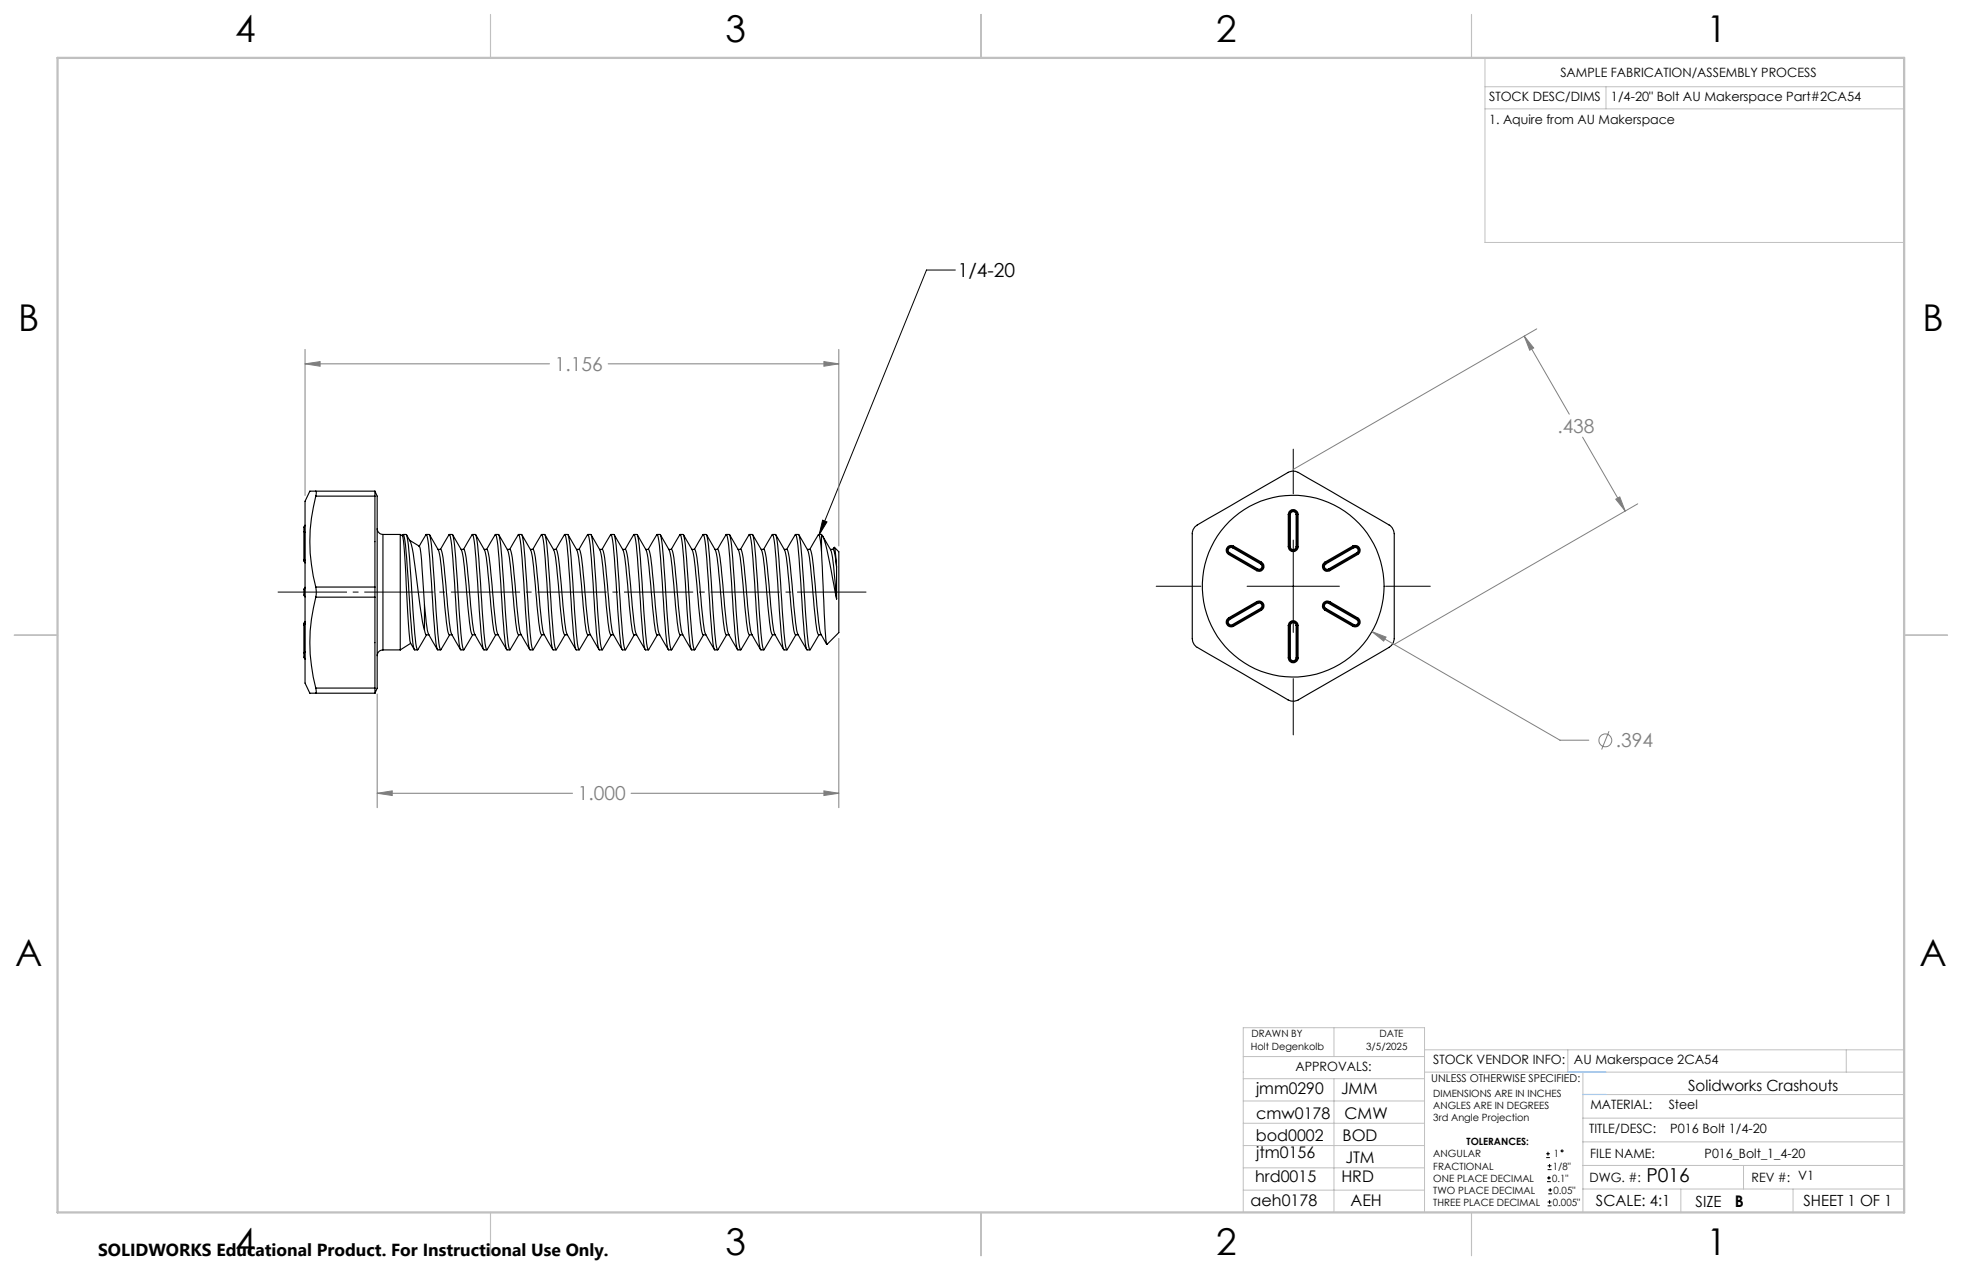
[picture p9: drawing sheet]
<svg xmlns="http://www.w3.org/2000/svg" width="432mm" height="279mm" viewBox="0 0 432 279" stroke-linecap="round" stroke-linejoin="round" font-family="sans-serif">
<g fill="none" stroke="#000" stroke-width=".25">
<path d="M66.9 116.9l.1 .2M66.9 116.9v6.2M67 115.7l-.1 .2v1M67 117.1l.1 .1M67 115.7v1.4M67 117.1v6.1M67.1 115.5l-.1 .2M69.5 108.1h-1.3l-1.1 2.2v40l1.1 2.2h1.3M69.5 108.1v1M69.5 109.1a39 39 0 0 0 0 20.1M69.5 109.1h13M69.5 108.1h13"/>
<path d="M82.5 108.1l.5 1v42.3l-.5 1.1M82.5 108.1v1M82.5 109.1v20.1M83 116.3a1.33 1.33 0 0 0 1.3 1.3M84.3 117.6v25.4M84.3 117.6h3.8M88.1 117.6v25.4M88.1 117.6l.5 .3M88.5 117.9h.1a89.3 89.3 0 0 1 .9 12.7l.6 9.6a3.9 3.9 0 0 0 1.1 2.7M88.7 117.7v-.1l.2 .1a139.2 139.2 0 0 1 1.3 16.5l.8 8.1 .3 .7h.6M88.7 117.7l-.2 .2M88.7 117.6h.7l.1 .1a139.2 139.2 0 0 1 1.4 16.5l.6 7.4 .4 1.4 2-3.3"/>
<path d="M89.5 117.7a10.1 10.1 0 0 1 1.6 5.4l.7 4.8a88.4 88.4 0 0 0 1.6 10.7M90.1 118.9l2.2 1.3M93.7 117.7l-1.5 2.6M93.7 117.7l.1-.1 .1 .1a139.2 139.2 0 0 1 1.4 16.5l.8 8.1 .2 .7h.7M93.8 117.6h.6l.2 .1a139.2 139.2 0 0 1 1.4 16.5l.6 7.4 .4 1.4 2-3.3M94.5 117.7l1.9 3.3a69.8 69.8 0 0 1 1.5 12.2l.7 6 .3 .5h.6M98.8 117.7l-1.9 3.2M98.8 117.7l.1-.1 .1 .1a139.2 139.2 0 0 1 1.4 16.5l.8 8.1 .2 .7h.7M98.9 117.6h.6l.2 .1a139.2 139.2 0 0 1 1.3 16.5l.7 7.4 .4 1.4 1.9-3.3M99.6 117.7l1.9 3.3a69.8 69.8 0 0 1 1.4 12.2l.8 6 .3 .5h.6M103.9 117.7l-1.9 3.2M103.9 117.7l.1-.1 .1 .1a139.2 139.2 0 0 1 1.4 16.5l.8 8.1 .2 .7h.6"/>
<path d="M104 117.6h.6l.1 .1a139.2 139.2 0 0 1 1.4 16.5l.7 7.4 .3 1.4 2-3.3M104.7 117.7l1.9 3.3a69.8 69.8 0 0 1 1.4 12.2l.8 6 .2 .5h.6M109 117.7l-1.9 3.2M109 117.7v-.1l.2 .1a139.2 139.2 0 0 1 1.4 16.5l.7 8.1 .3 .7h.6M109 117.6h.7l.1 .1a139.2 139.2 0 0 1 1.4 16.5l.6 7.4 .4 1.4 2-3.3M109.8 117.7l1.9 3.3a69.8 69.8 0 0 1 1.4 12.2l.8 6 .2 .5h.6M114.1 117.7l-1.9 3.2M114.1 117.7v-.1l.2 .1a139.2 139.2 0 0 1 1.3 16.5l.8 8.1 .3 .7h.6M114.1 117.6h.7l.1 .1a139.2 139.2 0 0 1 1.4 16.5l.6 7.4 .4 1.4 2-3.3M114.9 117.7l1.9 3.3a69.8 69.8 0 0 1 1.4 12.2l.6 5.4 .3 1 .7 .1M119.1 117.7l-1.8 3.2M119.1 117.7l.1-.1 .1 .1a139.2 139.2 0 0 1 1.4 16.5l.8 8.1 .2 .7h.7"/>
<path d="M119.2 117.6h.6l.2 .1a139.2 139.2 0 0 1 1.4 16.5l.6 7.4 .4 1.4 2-3.3M119.9 117.7l1.9 3.3a69.8 69.8 0 0 1 1.5 12.2l.7 6 .3 .5h.6M124.2 117.7l-1.9 3.2M124.2 117.7l.1-.1 .1 .1a139.2 139.2 0 0 1 1.4 16.5l.8 8.1 .2 .7h.7M124.3 117.6h.6l.2 .1a139.2 139.2 0 0 1 1.3 16.5l.7 7.4 .4 1.4 1.9-3.3M125 117.7l1.9 3.3a69.8 69.8 0 0 1 1.4 12.2l.8 6 .3 .5h.6M129.3 117.7l-1.9 3.2M129.3 117.7l.1-.1 .1 .1a139.2 139.2 0 0 1 1.4 16.5l.8 8.1 .2 .7h.6M129.4 117.6h.6l.1 .1a139.2 139.2 0 0 1 1.4 16.5l.7 7.4 .3 1.4 2-3.3M130.1 117.7l1.9 3.3a69.8 69.8 0 0 1 1.4 12.2l.8 6 .2 .5h.6M134.4 117.7l-1.9 3.2M134.4 117.7v-.1l.2 .1a139.2 139.2 0 0 1 1.4 16.5l.7 8.1 .3 .7h.6"/>
<path d="M134.4 117.6h.7l.1 .1a139.2 139.2 0 0 1 1.4 16.5l.6 7.4 .4 1.4 2-3.3M135.2 117.7l1.9 3.3a69.8 69.8 0 0 1 1.4 12.2l.8 6 .2 .5h.6M139.5 117.7l-1.9 3.2M139.5 117.7v-.1l.2 .1a139.2 139.2 0 0 1 1.3 16.5l.8 8.1 .3 .7h.6M139.5 117.6h.7l.1 .1a139.2 139.2 0 0 1 1.4 16.5l.6 7.4 .4 1.4 2-3.3M140.3 117.7l1.9 3.3a69.8 69.8 0 0 1 1.4 12.2l.6 5.4 .3 1 .7 .1M144.5 117.7l-1.8 3.2M144.5 117.7l.1-.1 .1 .1a139.2 139.2 0 0 1 1.4 16.5l.8 8.1 .2 .7h.7M144.6 117.6h.6l.2 .1a139.2 139.2 0 0 1 1.4 16.5l.6 7.4 .4 1.4 2-3.3M145.3 117.7l1.9 3.3a69.8 69.8 0 0 1 1.5 12.2l.7 6 .3 .5h.6M149.6 117.7l-1.9 3.2M149.6 117.7l.1-.1 .1 .1a139.2 139.2 0 0 1 1.4 16.5l.8 8.1 .2 .7h.7"/>
<path d="M149.7 117.6h.6l.2 .1a139.2 139.2 0 0 1 1.3 16.5l.7 7.4 .4 1.4 1.9-3.3M150.4 117.7l1.9 3.3a69.8 69.8 0 0 1 1.4 12.2l.8 6 .3 .5h.6M154.7 117.7l-1.9 3.2M154.7 117.7l.1-.1 .1 .1a139.2 139.2 0 0 1 1.4 16.5l.8 8.1 .2 .7h.6M154.8 117.6h.6l.1 .1a139.2 139.2 0 0 1 1.4 16.5l.7 7.4 .3 1.4 2-3.3M155.5 117.7l1.9 3.3a69.8 69.8 0 0 1 1.4 12.2l.8 6 .2 .5h.6M159.8 117.7l-1.9 3.2M159.8 117.7v-.1l.2 .1a139.2 139.2 0 0 1 1.4 16.5l.7 8.1 .3 .7h.6M159.8 117.6h.7l.1 .1a139.2 139.2 0 0 1 1.4 16.5l.6 7.4 .4 1.4 2-3.3M160.6 117.7l1.9 3.3a69.8 69.8 0 0 1 1.4 12.2l.8 6 .2 .5h.6M164.9 117.7l-1.9 3.2M164.9 117.7v-.1l.2 .1a139.2 139.2 0 0 1 1.3 16.5l.8 8.1 .3 .7h.6"/>
<path d="M164.9 117.6h.7l.1 .1a139.2 139.2 0 0 1 1.4 16.5l.6 7.4 .4 1.4 2-3.3M165.7 117.7l1.9 3.3a69.8 69.8 0 0 1 1.4 12.2l.6 5.4 .3 1 .7 .1M169.9 117.7l-1.8 3.2M169.9 117.7l.1-.1 .1 .1a139.2 139.2 0 0 1 1.4 16.5l.8 8.1 .2 .7h.7M170 117.6h.6l.2 .1a139.2 139.2 0 0 1 1.4 16.5l.6 7.4 .4 1.4 2-3.3M170.7 117.7l1.9 3.3a69.8 69.8 0 0 1 1.5 12.2l.7 6 .3 .5h.6M175 117.7l-1.9 3.2M175 117.7l.1-.1 .1 .1a139.2 139.2 0 0 1 1.4 16.5l.8 8.1 .2 .7h.7M175.1 117.6h.6l.2 .1a139.2 139.2 0 0 1 1.3 16.5l.7 7.4 .4 1.4 1.9-3.3M175.8 117.7l1.9 3.3a69.8 69.8 0 0 1 1.4 12.2l.8 6 .3 .5h.6M180.1 117.7l-1.9 3.2M180.1 117.7l.1-.1 .1 .1 .1 .5 .4 3.1"/>
<path d="M180.2 117.6h.6M180.8 117.6v3.7M180.8 117.6a18.6 18.6 0 0 1 1.8 6.2l1.5 8M181 117.9l1.8 3.1a45.9 45.9 0 0 1 1.2 9.3l.1 1.5M263 115.9l20.5-12a2.25 2.25 0 0 1 2.2 0l20 11.6a2.3 2.3 0 0 1 1.1 1.9v21.5a3.4 3.4 0 0 1-1.1 3.5l-20 11.6a2.25 2.25 0 0 1-2.2 0l-20-11.6a2.18 2.18 0 0 1-1.1-1.9v-23.3zM283.5 113.2h.2M283.5 113.2a1.08 1.08 0 0 1 1.1-1.1 1.08 1.08 0 0 1 1.1 1.1M283.5 113.2v7.1M283.7 113.2h.3M283.7 113.2a.86 .86 0 0 1 .9-.9 .86 .86 0 0 1 .9 .9M283.7 113.2v7.1M284 113.2a.63 .63 0 0 1 .6-.7 .63 .63 0 0 1 .7 .7"/>
<path d="M284 113.2v7.1M285.3 113.2h.2M285.3 113.2v7.1M285.5 113.2h.2M285.5 113.2v7.1M285.7 113.2v7.1M66.9 123.1l.1 .5M66.9 123.1l.1 .1M66.9 137.5v6.1M67 123.6l.1 .3M67 136.9l-.1 .6M67 129.4v1.7"/>
<path d="M67 131.1l.1 .2M67 129.4l-.1 .2v1.4l.1 .1M67 123.2l.1 .1M67 137.4l-.1 .1M67 123.2v.4M67 136.9v.5M67 137.4v6.1M67.1 136.7l-.1 .2M67.1 129.2l-.1 .2M67.1 137.2l-.1 .2M69.5 129.2v2.2M69.5 131.4a39 39 0 0 0 0 20"/>
<path d="M69.5 131.4h13M69.5 129.2h13M82.5 129.2v2.2M82.5 131.4v20M92.3 120.2l.1 .1a70.7 70.7 0 0 1 .9 10.5l.1 2.3M93.4 133.1l.5 4.8a6 6 0 0 0 1.4 3.4l1 1.6M93.4 138.6l.3 1 .7 .1M93.4 133.1v5.5M96.4 120.9h.6l.1 .1a76.1 76.1 0 0 1 1.4 12.2l.5 4.7a6 6 0 0 0 1.4 3.4l1 1.6M101.5 120.9h.6l.1 .1a76.1 76.1 0 0 1 1.4 12.2l.5 4.7a6 6 0 0 0 1.3 3.4l1 1.6M106.6 120.9h.5M107.1 120.9l.2 .1a76.1 76.1 0 0 1 1.4 12.2l.5 4.7a6 6 0 0 0 1.3 3.4l1 1.6"/>
<path d="M111.7 120.9h.5l.2 .1a76.1 76.1 0 0 1 1.3 12.2l.6 4.7a6 6 0 0 0 1.3 3.4l1 1.6M116.7 120.9h.6l.1 .1a76.1 76.1 0 0 1 1.4 12.2l.5 4.7a6 6 0 0 0 1.4 3.4l1 1.6M121.8 120.9h.6M122.4 120.9l.1 .1a76.1 76.1 0 0 1 1.4 12.2l.5 4.7a6 6 0 0 0 1.4 3.4l1 1.6M126.9 120.9h.6l.1 .1a76.1 76.1 0 0 1 1.4 12.2l.5 4.7a6 6 0 0 0 1.3 3.4l1 1.6M132 120.9h.5l.2 .1a76.1 76.1 0 0 1 1.4 12.2l.5 4.7a6 6 0 0 0 1.3 3.4l1 1.6M137.1 120.9h.5M137.6 120.9l.2 .1a76.1 76.1 0 0 1 1.3 12.2l.6 4.7a6 6 0 0 0 1.3 3.4l1 1.6M142.1 120.9h.6l.1 .1a76.1 76.1 0 0 1 1.4 12.2l.5 4.7a6 6 0 0 0 1.4 3.4l1 1.6M147.2 120.9h.6l.1 .1a76.1 76.1 0 0 1 1.4 12.2l.5 4.7a6 6 0 0 0 1.4 3.4l1 1.6M152.3 120.9h.6M152.9 120.9l.1 .1a76.1 76.1 0 0 1 1.4 12.2l.5 4.7a6 6 0 0 0 1.3 3.4l1 1.6"/>
<path d="M157.4 120.9h.5l.2 .1a76.1 76.1 0 0 1 1.4 12.2l.5 4.7a6 6 0 0 0 1.3 3.4l1 1.6M162.5 120.9h.5l.2 .1a76.1 76.1 0 0 1 1.3 12.2l.6 4.7a6 6 0 0 0 1.3 3.4l1 1.6M167.5 120.9h.6M168.1 120.9l.1 .1a76.1 76.1 0 0 1 1.4 12.2l.5 4.7a6 6 0 0 0 1.4 3.4l1 1.6M172.6 120.9h.6l.1 .1a76.1 76.1 0 0 1 1.4 12.2l.5 4.7a6 6 0 0 0 1.4 3.4l1 1.6M177.7 120.9h.6l.1 .1a76.1 76.1 0 0 1 1.4 12.2l.5 4.7a6.8 6.8 0 0 0 1.6 3.8M180.8 121.3l.5 11.8a44.5 44.5 0 0 0 .7 8.6l2.6-2.5v-17.8l-1-1 .5 4.3M182.8 120.9h.5M183.3 120.9l.4 1 .4 2.8M183.6 120.4l-.3 .5M184.1 124.7v7.1M270.4 135.9l.1 .2"/>
<path d="M270.4 135.9a1.07 1.07 0 0 0-.4 1.5 1.07 1.07 0 0 0 1.5 .4M270.4 122l6.2 3.6M270.5 136.1a.85 .85 0 0 0-.3 1.2 .85 .85 0 0 0 1.2 .3M270.5 136.1l.1 .2M270.5 121.8l-.1 .2M270.5 121.8l6.2 3.6M270.6 121.6l-.1 .2M270.6 136.3a.63 .63 0 0 0-.2 .9 .63 .63 0 0 0 .9 .2M270.6 121.6l6.2 3.6M271.3 120.5a.63 .63 0 0 0-.9 .3 .63 .63 0 0 0 .2 .8M271.3 137.4l.1 .2M271.3 120.5l6.1 3.6"/>
<path d="M271.4 120.3a.85 .85 0 0 0-1.2 .4 .85 .85 0 0 0 .3 1.1M271.4 120.3l-.1 .2M271.4 137.6l.1 .2M271.4 120.3l6.1 3.6M271.5 120.1a1.07 1.07 0 0 0-1.5 .4 1.07 1.07 0 0 0 .4 1.5M271.5 120.1l-.1 .2M271.5 120.1l6.1 3.6M276.6 132.4l.1 .1M276.6 132.4a1.07 1.07 0 0 1 1.4 .4 1.07 1.07 0 0 1-.4 1.4M276.6 132.4l-6.2 3.5M276.7 132.5l.1 .3M276.7 132.5a.85 .85 0 0 1 1.1 .4 .85 .85 0 0 1-.3 1.1"/>
<path d="M276.7 125.4l-.1 .2M276.7 132.5l-6.2 3.6M276.8 125.2l-.1 .2M276.8 132.8a.63 .63 0 0 1 .8 .2 .63 .63 0 0 1-.2 .8M276.8 132.8l-6.2 3.5M277.4 124.1a.63 .63 0 0 1 .2 .8 .63 .63 0 0 1-.8 .3M277.4 133.8l.1 .2M277.4 133.8l-6.1 3.6M277.5 123.9l-.1 .2M277.5 123.9a.85 .85 0 0 1 .4 1.2 .85 .85 0 0 1-1.2 .3M277.5 134l.1 .2M277.5 134l-6.1 3.6"/>
<path d="M277.6 123.7l-.1 .2M277.6 123.7a1.07 1.07 0 0 1 .4 1.4 1.07 1.07 0 0 1-1.4 .5M277.6 134.2l-6.1 3.6M283.5 120.3h.2M283.5 120.3a1.08 1.08 0 0 0 1.1 1.1 1.08 1.08 0 0 0 1.1-1.1M283.5 137.6h.2M283.5 137.6a1.08 1.08 0 0 1 1.1-1 1.08 1.08 0 0 1 1.1 1M283.5 137.6v7.1M283.7 120.3a.86 .86 0 0 0 .9 .9 .86 .86 0 0 0 .9-.9M283.7 120.3h.3M283.7 137.6h.3M283.7 137.6a.86 .86 0 0 1 .9-.8 .86 .86 0 0 1 .9 .8"/>
<path d="M283.7 137.6v7.1M284 120.3a.63 .63 0 0 0 .6 .6 .63 .63 0 0 0 .7-.6M284 137.6a.63 .63 0 0 1 .6-.6 .63 .63 0 0 1 .7 .6M284 137.6v7.1M285.3 120.3h.2M285.3 137.6h.2M285.3 137.6v7.1M285.5 120.3h.2M285.5 137.6h.2M285.5 137.6v7.1M285.7 137.6v7.1M291.6 123.7a1.08 1.08 0 0 0-.4 1.5 1.08 1.08 0 0 0 1.5 .4"/>
<path d="M291.6 123.7l.1 .2M291.6 134.2l6.1 3.6M291.7 123.9l.1 .2M291.7 123.9a.85 .85 0 0 0-.3 1.1 .85 .85 0 0 0 1.1 .4M291.7 134l-.1 .2M291.7 134l6.2 3.6M291.8 133.8l-.1 .2M291.8 124.1a.63 .63 0 0 0-.2 .8 .63 .63 0 0 0 .8 .3M291.8 133.8l6.2 3.6M292.4 132.8a.63 .63 0 0 0-.8 .2 .63 .63 0 0 0 .2 .8M292.4 125.2l.1 .2M292.4 132.8l6.2 3.5"/>
<path d="M292.5 132.5a.85 .85 0 0 0-1.1 .4 .85 .85 0 0 0 .3 1.1M292.5 132.5l-.1 .3M292.5 125.4l.2 .2M292.5 132.5l6.2 3.6M292.7 132.4a1.08 1.08 0 0 0-1.5 .4 1.08 1.08 0 0 0 .4 1.4M292.7 132.4l-.2 .1M292.7 132.4l6.1 3.5M297.7 120.1l.2 .2M297.7 120.1a1.07 1.07 0 0 1 1.5 .4 1.07 1.07 0 0 1-.4 1.5M297.7 120.1l-6.1 3.6M297.9 120.3l.1 .2M297.9 120.3a.85 .85 0 0 1 1.1 .4 .85 .85 0 0 1-.3 1.1"/>
<path d="M297.9 137.6l-.2 .2M297.9 120.3l-6.2 3.6M298 137.4l-.1 .2M298 120.5a.63 .63 0 0 1 .8 .3 .63 .63 0 0 1-.2 .8M298 120.5l-6.2 3.6M298.6 136.3a.63 .63 0 0 1 .2 .9 .63 .63 0 0 1-.8 .2M298.6 121.6l.1 .2M298.6 121.6l-6.2 3.6M298.7 136.1l-.1 .2M298.7 136.1a.85 .85 0 0 1 .3 1.2 .85 .85 0 0 1-1.1 .3M298.7 121.8l.1 .2M298.7 121.8l-6.2 3.6"/>
<path d="M298.8 135.9l-.1 .2M298.8 135.9a1.07 1.07 0 0 1 .4 1.5 1.07 1.07 0 0 1-1.5 .4M298.8 122l-6.1 3.6M66.9 143.6v1l.1 .2M67 144.8l.1 .2M67 143.5l-.1 .1M67 143.5v1.3M67.1 143.4l-.1 .1M69.5 151.4v1.1M69.5 151.4h13M69.5 152.5h13M82.5 151.4v1.1"/>
<path d="M84.3 143a1.26 1.26 0 0 0-1.3 1.3M84.3 143h3.8M90.4 141.5l-2.3 1.5M283.5 144.7a1.08 1.08 0 0 0 1.1 1.1 1.08 1.08 0 0 0 1.1-1.1M283.5 144.7h.2M283.7 144.7h.3M283.7 144.7a.86 .86 0 0 0 .9 .9 .86 .86 0 0 0 .9-.9M284 144.7a.63 .63 0 0 0 .6 .7 .63 .63 0 0 0 .7-.7M285.3 144.7h.2M285.5 144.7h.2"/>
<circle cx="284.6" cy="129" r="20"/>
</g>
<g fill="none" stroke="#808080" stroke-width=".22">
<path d="M67.1 76.9v32.1M181.3 79.6l3.3 .4-3.3 .6zM184.6 76.9v43.2M335.5 73.9l2 2.7-.8 .4zM335.5 73.9l9.9 17.2M338.2 72.4l-53.6 30.9M67.1 80l3.3-.4v1zM67.1 80h53.8M133.8 80h50.8M348.3 96.2l9.4 16.2M355.6 109.8l.9-.5 1.2 3.1zM360.4 110.8l-53.6 31"/>
<path d="M301.9 139l3.1 1.2-.5 .8zM301.9 139l41.4 23.8h6.4M83 152.7v25M184.6 140.4v37.3M83 174.5l3.3-.5v1zM83 174.5h43M138.9 174.5h45.7M181.3 174l3.3 .5-3.3 .5zM354.1 160.9l-1.6 4"/>
<circle cx="353.3" cy="162.9" r="1.41"/>
</g>
<g fill="none" stroke="#000" stroke-width=".22">
<path d="M210.3 59.4h-6.4l-23.6 58.3M284.6 98.8v9.9M181 114.4l1 .4-1.7 2.9zM284.6 118.8v20.3M254.5 129h9.8M274.5 129h20.3M304.9 129h9.9M284.6 149.3v12.4M340.3 254.7h.8M340.3 253.8h.8M340.5 260h.8M340.5 259.2h.8"/>
<path d="M340.6 257.3h.9M340.6 256.5h.9M340.7 253.4v.8M340.9 258.7v.8M341 256.1v.8M340.6 265.3h.9M340.6 264.4h.9M340.7 262.6h.9M340.7 261.8h.9M341 264v.9M341.2 261.4v.8"/>
<circle cx="343.8" cy="253.2" r=".2"/>
</g>
<path d="M191 130.3h-130.2" fill="none" stroke="#000" stroke-width=".22" stroke-dasharray="15.2 1.3 1.3 1.3" stroke-dashoffset="-.3" stroke-linecap="butt"/>
<g fill="none" stroke="#c0c0c0" stroke-width=".22">
<path d="M326.8 19.1h92.3M326.8 12.7v40.6h92.3M353.4 19.1v4.9M326.8 24h92.3M273.6 232.4h39.9M273.6 237.3h39.9M293.6 226.1v6.3M293.6 237.3v29.4M313.5 235.9h105.6M313.5 231h105.6M345.1 231v4.9M348.4 235.9v30.9"/>
<path d="M406.3 231v4.9M273.6 242.2h39.9M273.6 247.1h39.9M273.6 252h39.9M273.6 256.9h39.9M348.4 246h70.7M348.4 256.4h70.7M348.4 251.2h70.7M348.4 240.8h70.7M383.7 256.4v5.2M273.6 261.8h39.9M313.5 266.7v-40.6h-39.9v40.6h74.4"/>
<path d="M348.4 261.6h70.7M369.9 261.6v5.2M394.6 261.6v5.2"/>
</g>
<path d="M107.9 3.2v9.5M215.9 3.2v9.5M323.8 3.2v9.5M3.1 139.7h9.6M419.1 139.7h9.5M107.9 266.7v9.6M215.9 266.7v9.6M323.8 266.7v9.6" fill="none" stroke="#c0c0c0" stroke-width=".25"/>
<path d="M12.7 12.7h406.4v254h-406.4z" fill="none" stroke="#c0c0c0" stroke-width=".5"/>
<path d="M345.1 235.9h8.3M348.4 240.8h5" fill="none" stroke="#53a9ff" stroke-width=".22"/>
<path d="M181 114.4l1 .4-1.7 2.9z" fill="#000"/>
<path d="M67.1 80l3.3-.4v1zM181.3 79.6l3.3 .4-3.3 .6zM83 174.5l3.3-.5v1zM181.3 174l3.3 .5-3.3 .5zM355.6 109.8l.9-.5 1.2 3.1zM335.5 73.9l2 2.7-.8 .4zM301.9 139l2.6 2 .5-.8z" fill="#808080"/>
<g font-size="8.1">
<text x="51.7" y="9.3">4</text>
<text x="159.7" y="9.3">3</text>
<text x="267.6" y="9.3">2</text>
<text x="375.6" y="9.3">1</text>
<text x="4" y="72.8">B</text>
<text x="423.1" y="72.8">B</text>
<text x="3.3" y="212.5">A</text>
<text x="422.4" y="212.5">A</text>
<text x="51.7" y="276">4</text>
<text x="159.7" y="276">3</text>
<text x="267.6" y="276">2</text>
<text x="375.6" y="276">1</text>
</g>
<g font-size="4.2">
<text x="210.8" y="61">1/4-20</text>
<text x="362.4" y="260">P016</text>
</g>
<g font-size="4.2" fill="#808080">
<text x="122.1" y="81.6">1.156</text>
<text x="342.7" y="95.2">.438</text>
<text x="355.6" y="164.4">.394</text>
<text x="127.2" y="176.1">1.000</text>
</g>
<text font-size="3.8" x="21.6" y="276.3">SOLIDWORKS Educational Product. For Instructional Use Only.</text>
<g font-size="3.5">
<text x="276.4" y="240.7">jmm0290</text>
<text x="295.1" y="240.7">JMM</text>
<text x="276.4" y="251">bod0002</text>
<text x="276.4" y="246.2">cmw0178</text>
<text x="295.5" y="251">BOD</text>
<text x="295.9" y="246.2">CMW</text>
<text x="276.4" y="254.7">jtm0156</text>
<text x="296.1" y="255.8">JTM</text>
<text x="276.2" y="260">hrd0015</text>
<text x="295.2" y="260">HRD</text>
<text x="275.2" y="265.3">aeh0178</text>
<text x="297.2" y="265.3">AEH</text>
<text x="381.8" y="265.6">B</text>
</g>
<g font-size="3.4">
<text x="371.5" y="240.1">Solidworks Crashouts</text>
<text x="351.2" y="265.2">SCALE: 4:1</text>
<text x="373.2" y="265.6">SIZE</text>
<text x="396.9" y="265.2">SHEET 1 OF 1</text>
</g>
<g font-size="2.8">
<text x="343.4" y="16.9">SAMPLE FABRICATION/ASSEMBLY PROCESS</text>
<text x="327.7" y="22.3">STOCK DESC/DIMS</text>
<text x="354.5" y="22.2">1/4-20&quot; Bolt AU Makerspace Part#2CA54</text>
<text x="327.7" y="27.3">1. Aquire from AU Makerspace</text>
<text x="285.1" y="235.7">APPROVALS:</text>
<text x="315.4" y="234.1">STOCK VENDOR INFO:</text>
<text x="346.4" y="234.1">AU Makerspace 2CA54</text>
<text x="350" y="244.1">MATERIAL:</text>
<text x="367.3" y="244.1">Steel</text>
<text x="349.7" y="249.2">TITLE/DESC:</text>
<text x="367.6" y="249.2">P016 Bolt 1/4-20</text>
<text x="350" y="254.7">FILE NAME:</text>
<text x="375.2" y="254.7">P016_Bolt_1_4-20</text>
<text x="349.8" y="260">DWG. #:</text>
<text x="385.5" y="260">REV #: V1</text>
</g>
<text font-size="2.4" x="315" y="238.1">UNLESS OTHERWISE SPECIFIED:</text>
<g font-size="2.2">
<text x="275.3" y="231.1">Holt Degenkolb</text>
<text x="275.4" y="228.2">DRAWN BY</text>
<text x="300.7" y="231.1">3/5/2025</text>
<text x="303.6" y="228.2">DATE</text>
<text x="315.4" y="241.4">DIMENSIONS ARE IN INCHES</text>
<text x="315.4" y="244">ANGLES ARE IN DEGREES</text>
<text x="315.4" y="246.7">3rd Angle Projection</text>
<text x="322.8" y="252">TOLERANCES:</text>
<text x="315.4" y="254.6">ANGULAR</text>
<text x="315.4" y="257.3">FRACTIONAL</text>
<text x="341.8" y="257.3">1/8&quot;</text>
<text x="342" y="254.6">1</text>
<text x="315.4" y="262.6">TWO PLACE DECIMAL</text>
<text x="315.4" y="260">ONE PLACE DECIMAL</text>
<text x="341.6" y="260">0.1&quot;</text>
<text x="341.9" y="262.6">0.05&quot;</text>
<text x="315.4" y="265.3">THREE PLACE DECIMAL</text>
<text x="341.8" y="265.3">0.005&quot;</text>
</g>
</svg>
